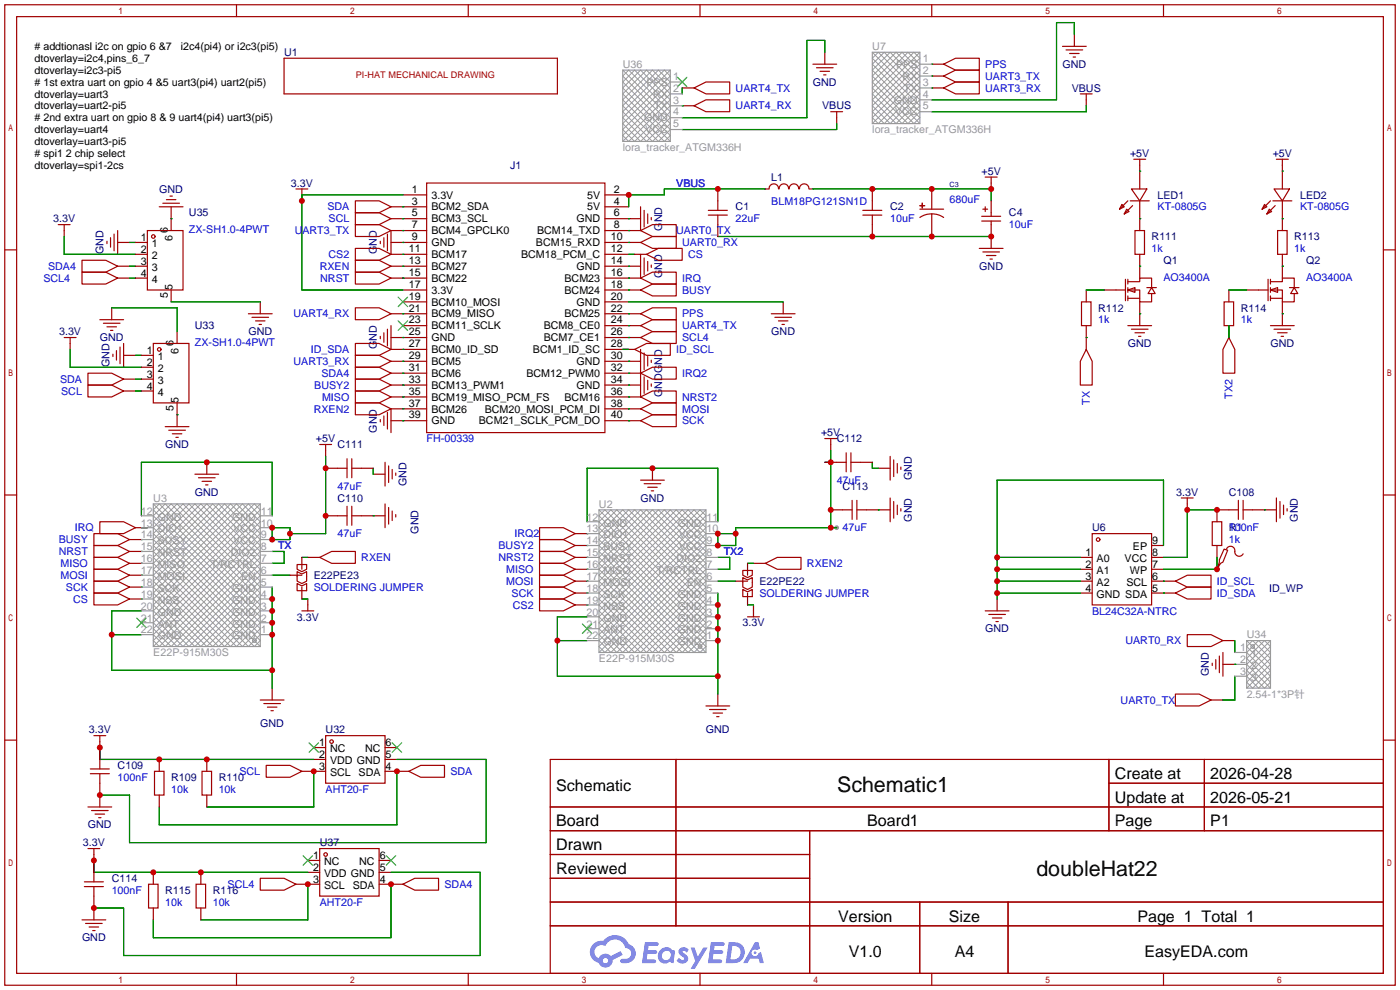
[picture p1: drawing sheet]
<svg xmlns="http://www.w3.org/2000/svg" width="299mm" height="212mm" viewBox="0 0 299 212" stroke-linecap="round" stroke-linejoin="round" font-family="sans-serif">
<circle cx="178.8" cy="112.8" r=".51" fill="#999"/>
<g fill="none" stroke="#a10000" stroke-width=".25">
<path d="M1 1h297.2v209.6h-297.2zM3.6 3.6h292.1v204.4h-292.1zM50.5 1v2.6M100.1 1v2.6M149.6 1v2.6M199.1 1v2.6M248.7 1v2.6M1 53.4h2.6M295.7 53.4h2.5M1 105.8h2.6M295.7 105.8h2.5M1 158.2h2.6"/>
<path d="M295.7 158.2h2.5M117.6 162.3h178.1v45.7h-178.1zM117.6 172.5h178.1M117.6 177.5h178.1M144.5 162.3v35.6M173 177.5v30.5M237 162.3v15.2M237 167.4h58.7M257.4 162.3v15.2M117.6 182.6h55.4M117.6 192.8h178.1M117.6 187.7h55.4"/>
<path d="M117.6 197.9h178.1M196.6 192.8v15.2M215.4 192.8v15.2M50.5 208v2.6M100.1 208v2.6M149.6 208v2.6M199.1 208v2.6M248.7 208v2.6"/>
</g>
<g fill="#5487ff">
<path d="M145.3 202.7a1.3 1.3 0 0 1 1.9 .3l-.4 .6a.54 .54 0 0 0-.9-.2l.1 .2a1.34 1.34 0 0 1 .9 1.8 1.47 1.47 0 0 1-2.3-.1l.5-.6 .8 .5a.31 .31 0 0 0 .4-.3 .31 .31 0 0 0-.3-.4 1.12 1.12 0 0 1-.7-1.8z"/>
<path d="M147.6 202.5h.9l.6 2 1.2-2h.9l-2.7 4.6h-.9l1-1.7z"/>
<path d="M137.8 201.4h1.7a1.31 1.31 0 0 1 1.2 .2 .4 .4 0 0 1-.3 .5l-1.8 .1-.1 .9h1.6a.4 .4 0 0 1 .4 .4 .4 .4 0 0 1-.5 .4h-1.6l-.2 1.2h1.4a.46 .46 0 0 1 .5 0 .46 .46 0 0 1 .1 .5l-.4 .2h-2.6z"/>
<path d="M151.9 201.4h1.7a1.32 1.32 0 0 1 1.2 .2 .39 .39 0 0 1-.3 .5l-1.8 .1-.1 .9h1.6a.4 .4 0 0 1 .4 .4 .4 .4 0 0 1-.4 .4h-1.7l-.2 1.2h1.4a.46 .46 0 0 1 .5 0 .46 .46 0 0 1 .1 .5l-.4 .2h-2.6z"/>
<path d="M161.3 201.4h.8l.3 1.3-.6 .4a.75 .75 0 0 0-1.1 .3 .75 .75 0 0 0 .5 1 .75 .75 0 0 0 .9-.7l.5-.2 .6 2.3h-.8l-.3-.9h-1.8l-.5 .9h-1z"/>
<path d="M155.7 201.4l-.6 4.4h1.5a2.27 2.27 0 0 0 2.6-2.2 2.27 2.27 0 0 0-2.7-2.2zM156.5 202.1a1.5 1.5 0 0 1 1.8 1.6 1.5 1.5 0 0 1-1.9 1.4h-.3z"/>
<path d="M141.2 203a1.6 1.6 0 0 0-.3 2.3 1.6 1.6 0 0 0 2.3 .2l.7 .3 .3-2.4-.1-.3-.5-.1a1.58 1.58 0 0 0-2.4 0zM141.8 203.5a.98 .98 0 0 1 1.6 .4 .98 .98 0 0 1-1.1 1.3 .94 .94 0 0 1-.9-.7 .94 .94 0 0 1 .4-1z"/>
<path d="M126.8 201.8a2.37 2.37 0 0 0 1.1 4 1.54 1.54 0 0 0 1.8 1 1.54 1.54 0 0 0 1.2-1.6l2.2-1.1-.5-.8-2 1a1.57 1.57 0 0 0-2.7 .5 1.5 1.5 0 0 1-.7-2.1 1.5 1.5 0 0 1 2.2-.5 2.23 2.23 0 0 1 2.3-1.4 2.23 2.23 0 0 1 2 1.8 1.16 1.16 0 0 1 1.2 1.1 1.16 1.16 0 0 1-1.1 1.2h-.7a.47 .47 0 0 0-.5 .4 .47 .47 0 0 0 .4 .5 2.17 2.17 0 0 0 2.5-.9 2.17 2.17 0 0 0-.3-2.7l-.8-.4a3.2 3.2 0 0 0-5.5-.7l-1.1 .1zM128.8 205.3a.6 .6 0 0 1 1.2 0 .6 .6 0 0 1-1.2 0z"/>
<circle cx="161.4" cy="203.6" r=".28"/>
</g>
<g fill="none" stroke="#a10000" stroke-width=".25">
<path d="M60.7 12.4h58.4v7.7h-58.4zM145.8 18.8h2.5M148.3 18.8l2.6-1.3h5.1v2.6h-5.1zM173.7 13.7h5.1M174.5 14.5h3.6M175.3 15.2h2M176 16h.5M176.3 11.2v2.5M199.1 18.8h2.6M199.1 16.3h2.6M199.1 13.7h2.6M201.7 18.8l2.5-1.3h5.1v2.6h-5.1z"/>
<path d="M201.7 16.3l2.5-1.3h5.1v2.5h-5.1zM201.7 13.7l2.5-1.3h5.1v2.6h-5.1zM227.1 9.9h5.1M227.8 10.7h3.6M228.6 11.4h2M229.4 12.2h.5M229.6 7.4v2.5M91.2 39.1h38.1v53.4h-38.1zM145.8 22.6h2.5M148.3 22.6l2.6-1.3h5.1v2.6h-5.1zM177.5 23.9h2.6M178.8 23.9v2.5"/>
<path d="M210.6 37.8h2.5M211.8 37.8v2.6M230.9 20.1h2.5M232.2 20.1v2.5M242.3 34h2.6M243.6 34v6.4M272.8 34h2.5M274.1 34v6.4M12.4 48h2.6M13.7 48v2.5M17.5 55.6h5.1l2.5 1.3-2.5 1.3h-5.1zM17.5 58.2h5.1l2.5 1.2-2.5 1.3h-5.1z"/>
<path d="M22.9 51.6v.5M23.6 50.8v2M24.4 50v3.6M25.1 51.8h2.6M25.1 56.9h2.6M25.1 59.4h2.6M25.1 49.3v5.1M29 51.8h2.5M29 54.4h2.5M29 56.9h2.5M29 59.4h2.5M31.5 49.3h7.6v12.7h-7.6z"/>
<path d="M34 44.2h5.1M34.8 43.4h3.6M35.6 42.7h2M36.3 41.9h.5M36.6 44.2v5.1M63.2 40.4h2.6M64.5 40.4v2.5M75.9 48h5.1l2.6 1.3-2.6 1.2h-5.1zM75.9 42.9h5.1l2.6 1.3-2.6 1.3h-5.1zM75.9 45.5h5.1l2.6 1.2-2.6 1.3h-5.1zM75.9 58.2h5.1l2.6 1.2-2.6 1.3h-5.1zM75.9 53.1h5.1l2.6 1.3-2.6 1.2h-5.1z"/>
<path d="M75.9 55.6h5.1l2.6 1.3-2.6 1.3h-5.1zM81.3 51.6v.5M82 50.8v2M82.8 50v3.6M83.6 51.8h7.6M83.6 54.4h7.6M83.6 56.9h7.6M83.6 59.4h7.6M83.6 44.2h7.6M83.6 46.7h7.6M83.6 49.3h7.6M83.6 49.3v5.1"/>
<path d="M86.1 41.7h5.1M129.3 41.7h5.1M129.3 51.8h7.6M129.3 54.4h5.1M129.3 56.9h7.6M129.3 59.4h7.6M129.3 44.2h5.1M129.3 46.7h7.6M129.3 49.3h7.6M135.6 54.4h2.6M136.9 51.8l2.5-1.3h5.1v2.6h-5.1zM136.9 49.3l2.5-1.3h5.1v2.5h-5.1z"/>
<path d="M136.9 59.4l2.5-1.2h5.1v2.5h-5.1zM136.9 44.2v5.1M136.9 54.4v5M137.7 45v3.5M137.7 55.1v3.6M138.2 54.4l2.5-1.3h5.1v2.5h-5.1zM138.4 45.7v2.1M138.4 55.9v2M139.2 46.5v.5M139.2 56.6v.6M151.4 46h4M151.4 45h4"/>
<path d="M153.4 40.4v4.6M153.4 46v4.5M166.4 40.4a1.01 1.01 0 0 0-1-1.1 1.01 1.01 0 0 0-1 1.1h-.8M166.5 40.4a1.01 1.01 0 0 1 1-1.1 1.01 1.01 0 0 1 1 1.1M168.7 40.4a1.01 1.01 0 0 1 1-1.1 1.01 1.01 0 0 1 1 1.1M170.9 40.4a1.01 1.01 0 0 1 1-1.1 1.01 1.01 0 0 1 1 1.1M173 40.4h.7M184.4 46h4.1M184.4 45h4.1M186.4 40.4v4.6M186.4 46v4.5M196.6 43.9l1 .1z"/>
<path d="M196.6 44.7h5.1M197.1 43.4v1zM199.1 45.7l-1 .1-1.5 .7M199.1 45.7l1.6 .3 1 .5M199.1 40.4v4.3M199.1 45.7v4.8M209.3 53.1h5.1M209.8 46.2h4.1M209.8 47.2h4.1M210.1 53.8h3.5M210.1 44.7h1M210.6 44.2v1"/>
<path d="M210.8 54.6h2.1M211.6 55.4h.5M211.8 42.9v3.3M211.8 47.2v5.9M239.8 43.7l.5 .5-1 .5zM240.5 59.7v4.6M240.8 44.7l.5 .5-1 .5zM241 42.9l-1.7 1.8M241 59.7v1M241.6 42.9h4M241.8 40.4h3.3l-1.5 2.5zM242.1 43.9l-1.8 1.8"/>
<path d="M242.6 49.3h2v5.1h-2zM243.6 42.9v6.4M243.6 54.4v5M270.3 43.7l.5 .5-1.1 .5zM271 59.7v4.6M271.3 44.7l.5 .5-1 .5zM271.5 42.9l-1.8 1.8M271.5 59.7v1M272 42.9h4.1M272.3 40.4h3.3l-1.5 2.5zM272.5 43.9l-1.7 1.8M273 49.3h2.1v5.1h-2.1z"/>
<path d="M274.1 42.9v6.4M274.1 54.4v5M13.7 72.1h2.6M15 72.1v2.6M18.8 79.8h5.1l2.5 1.2-2.5 1.3h-5.1zM21.3 68.3h5.1M22.1 69.1h3.6M22.9 69.8h2M23.6 70.6h.5M23.9 65.8v2.5M24.1 75.7v.5M24.9 74.9v2.1"/>
<path d="M25.7 74.2v3.5M26.4 75.9h2.6M26.4 73.4v5.1M30.2 75.9h2.6M30.2 78.5h2.6M32.8 73.4h7.6v12.7h-7.6zM36.6 62v2.5M37.8 70.9v2.5M53.1 67.1h5.1M53.8 67.8h3.6M54.6 68.6h2M55.4 69.3h.5"/>
<path d="M55.6 64.5v2.6M75.9 73.4h5.1l2.6 1.3-2.6 1.2h-5.1zM75.9 75.9h5.1l2.6 1.3-2.6 1.3h-5.1zM75.9 65.8h5.1l2.6 1.3-2.6 1.2h-5.1zM75.9 78.5h5.1l2.6 1.3-2.6 1.2h-5.1zM81.3 71.9v.5M82 71.1v2.1M82.8 70.4v3.5M83.6 67.1h7.6M83.6 72.1h7.6M83.6 74.7h7.6M83.6 77.2h7.6"/>
<path d="M83.6 79.8h7.6M83.6 69.6v5.1M86.1 62h5.1M86.1 64.5h5.1M86.1 69.6h5.1M129.3 62h7.6M129.3 64.5h5.1M129.3 67.1h7.6M129.3 69.6h7.6M129.3 72.1h7.6M129.3 74.7h6.3M129.3 77.2h7.6"/>
<path d="M129.3 79.8h7.6M135.6 74.7l2.6-1.3h5.1v2.5h-5.1zM136.9 69.6l2.5-1.3h5.1v2.6h-5.1zM136.9 79.8l2.5-1.3h5.1v2.5h-5.1zM136.9 67.1l2.5-1.3h5.1v2.5h-5.1zM136.9 72.1l2.5-1.2h5.1v2.5h-5.1zM136.9 62l2.5-1.3h5.1v2.5h-5.1zM136.9 74.7v10.1M137.7 75.4v3.6M138.4 76.2v2M139.2 77v.5M164.8 67.1h5.1"/>
<path d="M165.6 67.8h3.6M166.4 68.6h2M167.1 69.3h.5M167.4 64.5v2.6M231.1 64.5h2.1v5.1h-2.1zM232.2 74.7l1.2 2.5v5.1h-2.5v-5.1zM232.2 62v2.5M232.2 69.6v5.1M236 62h4.5M241 62l1.6-.5v1zM241 60.2h2.6v-.8h2.5v2.1M241 62h2.6v2.5h2.5v-1.8"/>
<path d="M241 69.6h5.1M241 63.8h2.6M241 61.5v1M241 63.2v1.1M241.8 70.4h3.6M242.6 71.1h2M243.3 71.9h.5M243.6 64.5v5.1M245.1 61.5h2M246.1 61.5l.8 1.2h-1.5zM261.6 64.5h2.1v5.1h-2.1zM262.6 72.1l1.3 2.6v5.1h-2.5v-5.1z"/>
<path d="M262.6 62v2.5M262.6 69.6v2.5M266.4 62h4.6M271.5 62l1.5-.5v1zM271.5 60.2h2.6v-.8h2.5v2.1M271.5 62h2.6v2.5h2.5v-1.8M271.5 69.6h5.1M271.5 63.8h2.6M271.5 61.5v1M271.5 63.2v1.1M272.3 70.4h3.5M273 71.1h2.1"/>
<path d="M273.8 71.9h.5M274.1 64.5v5.1M275.6 61.5h2M276.6 61.5l.8 1.2h-1.6zM18.8 82.3h5.1l2.5 1.3-2.5 1.2h-5.1zM26.4 81h2.6M26.4 83.6h2.6M30.2 81h2.6M30.2 83.6h2.6M35.3 91.2h5.1M36.1 91.9h3.5M36.8 92.7h2.1"/>
<path d="M37.6 93.5h.5M37.8 86.1v5.1M44.2 98.8v2.5M68.3 95h2.6M69.6 95v2.5M74.2 98v4.1M75.2 98v4.1M75.9 83.6h5.1l2.6 1.2-2.6 1.3h-5.1zM75.9 81h5.1l2.6 1.3-2.6 1.3h-5.1zM75.9 86.1h5.1l2.6 1.3-2.6 1.2h-5.1zM81.3 89.7v.5M82 88.9v2"/>
<path d="M82.3 98.8v5.1M82.8 88.1v3.6M83.1 99.6v3.5M83.6 82.3h7.6M83.6 84.8h7.6M83.6 87.4h7.6M83.6 89.9h7.6M83.6 87.4v5.1M129.3 82.3h7.6M129.3 84.8h7.6M129.3 87.4h7.6M129.3 89.9h7.6"/>
<path d="M136.9 87.4l2.5-1.3h5.1v2.5h-5.1zM136.9 89.9l2.5-1.3h5.1v2.6h-5.1zM136.9 84.8l2.5-1.2h5.1v2.5h-5.1zM137.7 80.5v3.6M138.4 81.3v2M139.2 82v.5M176.3 93.7h2.5M176.3 98.8h4.5M177.5 93.7v2.6M180.8 96.8v4M181.9 98.8h4.5M181.9 96.8v4"/>
<path d="M190.2 97.5v5.1M191 98.3v3.6M191.8 99.1v2M192.5 99.8v.5M20.1 114h5l2.6 1.3-2.6 1.3h-5zM20.1 116.6h5l2.6 1.3-2.6 1.2h-5zM20.1 119.1h5l2.6 1.3-2.6 1.3h-5zM21.3 111.5h5.1l2.6 1.3-2.6 1.2h-5.1zM27.7 115.3h2.5M27.7 117.9h2.5M29 112.8h2.5M41.7 101.3h5"/>
<path d="M42.4 102.1h3.6M43.2 102.9h2M43.9 103.6h.5M65.8 119.1h2.5M68.3 119.1l2.6-1.2h5v2.5h-5zM69.6 100.1h4.6M69.6 110.2h4.6M74.2 108.2v4.1M75.2 100.1h4.6M75.2 110.2h7.1M75.2 108.2v4.1M79.8 101.3h2.5"/>
<path d="M82.3 107.7v5.1M83.1 108.5v3.5M83.8 100.3v2.1M83.8 109.2v2.1M84.6 101.1v.5M84.6 110v.5M115.3 112.8h5.1l2.5 1.2-2.5 1.3h-5.1zM115.3 115.3h5.1l2.5 1.3-2.5 1.3h-5.1zM115.3 117.9h5.1l2.5 1.2-2.5 1.3h-5.1zM122.9 114h2.6M122.9 116.6h2.6M122.9 119.1h2.6"/>
<path d="M136.9 102.6h5.1M137.7 103.4h3.5M138.4 104.1h2.1M139.2 104.9h.5M139.4 100.1v2.5M177.5 109h4.6M182.1 106.9v4.1M183.1 109h7.1M183.1 106.9v4.1M187.7 100.1h2.5M190.2 106.4v5.1M191 107.2v3.5"/>
<path d="M191.8 107.9v2.1M192.5 108.7v.5M230.9 119.1h2.5M233.4 114h12.7v15.3h-12.7zM246.1 116.6h2.6M246.1 119.1h2.6M252.5 106.4h2.5M253.7 106.4v2.6M259.1 111.5h2v5.1h-2zM260.1 116.6v2.5M261.6 117.3l.8 .3-1 2.5-.5 .3-.8 1.3 .5-1.6v-.5zM262.1 117.3a.93 .93 0 0 1 1.2-.5 .93 .93 0 0 1 .6 1.1 .94 .94 0 0 0 .7 1 .94 .94 0 0 0 1.1-.5"/>
<path d="M264.7 109h-4.6v2.5M264.7 106.9v4.1M265.7 109h7.1M265.7 106.9v4.1M272.8 106.4v5.1M273.6 107.2v3.5M274.3 107.9v2.1M275.1 108.7v.5M20.1 121.7h5l2.6 1.2-2.6 1.3h-5zM20.1 126.7h5l2.6 1.3-2.6 1.3h-5zM20.1 124.2h5l2.6 1.3-2.6 1.2h-5zM27.7 120.4h2.5"/>
<path d="M27.7 122.9h2.5M27.7 128h2.5M27.7 125.5h2.5M63.5 122.2l1 .5 1-.5v2l-1 .5-1-.5zM63.5 124.7l1 .5 1-.5v1.5h-2zM63.5 120.6h2v1.1l-1 .5-1-.5zM64.5 130.6h2.6M65.8 128v2.6M115.3 120.4h5.1l2.5 1.3-2.5 1.2h-5.1zM115.3 122.9h5.1l2.5 1.3-2.5 1.3h-5.1zM115.3 128h5.1l2.5 1.3-2.5 1.3h-5.1zM115.3 125.5h5.1l2.5 1.2-2.5 1.3h-5.1z"/>
<path d="M122.9 121.7h2.6M122.9 124.2h2.6M122.9 129.3h2.6M122.9 126.7h2.6M158.7 123.4l1.1 .6 1-.6v2.1l-1 .5-1.1-.5zM158.7 126l1.1 .5 1-.5v1.5h-2.1zM158.7 121.9h2.1v1l-1 .5-1.1-.5zM159.8 131.8h2.5M161 120.4h2.6M161 129.3v2.5M163.6 120.4l2.5-1.3h5.1v2.6h-5.1zM210.6 130.6h5"/>
<path d="M211.3 131.3h3.6M212.1 132.1h2M212.9 132.8h.5M213.1 128v2.6M230.9 121.7h2.5M230.9 124.2h2.5M230.9 126.7h2.5M246.1 121.7h2.6M246.1 124.2h5.1M246.1 126.7h5.1M251.2 126.7l2.5-1.2h5.1v2.5h-5.1zM251.2 124.2l2.5-1.3h5.1v2.6h-5.1z"/>
<path d="M253.7 135.6h5.1l2.6 1.3-2.6 1.3h-5.1zM260.1 121.4v.3M261.4 139.4v5.1M261.4 136.9h2.5M20.1 157.2h2.5M21.3 157.2v7.1M55.6 149.6h5.1M56.4 150.4h3.5M57.1 151.1h2.1M57.9 151.9h.5M58.2 147.1v2.5M67.1 159.8h2.5"/>
<path d="M69.6 157.2h12.7v10.2h-12.7zM82.3 159.8h2.5M150.9 150.9h5.1M151.6 151.6h3.6M152.4 152.4h2M153.2 153.2h.5M153.4 148.3v2.6M251.2 148.3h5.1l2.5 1.3-2.5 1.3h-5.1zM258.8 149.6h2.6M259.1 141.7v.5M259.8 141v2M260.6 140.2v3.6"/>
<path d="M261.4 142h2.5M18.8 172.5h5.1M19.3 164.3h4.1M19.3 165.4h4.1M19.6 173.2h3.5M20.3 174h2.1M21.1 174.8h.5M21.3 165.4v7.1M33 164.8h2.1v5.1h-2.1zM34 162.3v2.5M34 169.9v2.6M43.2 164.8h2v5.1h-2z"/>
<path d="M44.2 162.3v2.5M44.2 169.9v2.6M56.9 163.6h5.1l2.5 1.2-2.5 1.3h-5.1zM64.5 164.8h5.1M67.1 162.3h2.5M82.3 162.3h2.5M82.3 164.8h5.1M87.4 164.8l2.5-1.2h5.1v2.5h-5.1zM17.5 196.6h5.1M18 188.5h4.1M18 189.5h4.1M18.3 197.4h3.5"/>
<path d="M18.8 181.4h2.5M19 198.1h2.1M19.8 198.9h.5M20.1 181.4v7.1M20.1 189.5v7.1M31.7 189h2.1v5.1h-2.1zM32.8 186.4v2.6M32.8 194.1v2.5M41.9 189h2v5.1h-2zM42.9 186.4v2.6M42.9 194.1v2.5M55.6 187.7h5.1l2.5 1.3-2.5 1.2h-5.1z"/>
<path d="M63.2 189h5.1M65.8 183.9h2.5M65.8 186.4h2.5M68.3 181.4h12.7v10.1h-12.7zM81 183.9h2.6M81 186.4h2.6M81 189h5.1M86.1 189l2.5-1.3h5.1v2.5h-5.1z"/>
<circle cx="32.8" cy="50.5" r=".38"/>
<circle cx="34" cy="74.7" r=".38"/>
<circle cx="234.7" cy="115.3" r=".38"/>
<circle cx="70.9" cy="158.5" r=".38"/>
<circle cx="69.6" cy="182.6" r=".38"/>
</g>
<g fill="none" stroke="#3c3" stroke-width=".25">
<path d="M144.8 16.5l2 2M146.8 16.5l-2 2M85.1 63.5l2 2M85.1 68.6l2 2M87.1 63.5l-2 2M87.1 68.6l-2 2M29.2 132.1l2 2M31.2 132.1l-2 2M124.5 133.4l2 2M126.5 133.4l-2 2M66 158.8l2.1 2M68.1 158.8l-2.1 2"/>
<path d="M83.8 158.8l2.1 2M85.9 158.8l-2.1 2M64.8 182.9l2 2M66.8 182.9l-2 2M82.5 182.9l2.1 2M84.6 182.9l-2.1 2"/>
</g>
<g fill="none" stroke="#008700" stroke-width=".25">
<path d="M145.8 18.8v1.3M176.3 11.2v-2.6h-3.8v16.5h-26.7M199.1 18.8h.1M199.1 16.3h.1M199.1 13.7h.1M229.6 7.4v-2.6h-3.8v16.5h-26.7M145.8 22.6h.1M178.8 26.4v1.3h-33M232.2 22.6v1.3h-33.1M243.6 36.6h.1M274.1 36.6h.1M13.7 50.5v3.9h15.3"/>
<path d="M27.7 51.8h1.3M27.7 56.9h1.3M27.7 59.4h1.3M36.6 46.7h.1M86.1 51.8h.1M86.1 49.3h.1M86.1 44.2h.1M86.1 46.7h.1M86.1 54.4h.1M86.1 59.4h.1M86.1 56.9h.1M86.1 41.7h-21.6v20.3h21.6"/>
<path d="M134.4 46.7h.1M134.4 56.9h.1M134.4 51.8h.1M134.4 49.3h.1M134.4 59.4h.1M134.4 54.4h1.2M153.4 50.5h58.4M163.6 40.4h-21.6v1.3h-7.6v2.5M173.7 40.4h38.1v2.5M243.6 46.7h.1M243.6 56.9h.1M274.1 46.7h.1"/>
<path d="M274.1 56.9h.1M15 74.7v3.8h15.2M23.9 65.8h13.9v5.1M29 75.9h1.2M36.6 64.5h19M86.1 72.1h.1M86.1 74.7h.1M86.1 77.2h.1M86.1 67.1h.1M86.1 79.8h.1M133.1 74.7h1.3M134.4 77.2h.1"/>
<path d="M134.4 69.6h.1M134.4 72.1h.1M134.4 62h.1M134.4 79.8h.1M134.4 67.1h.1M134.4 64.5h33M232.2 72.1h.1M232.2 62h3.8M243.6 67.1h.1M262.6 62h3.8M262.6 69.6v2.5M274.1 67.1h.1"/>
<path d="M29 81h1.2M29 83.6h1.2M37.8 88.6h.1M69.6 97.5v16.5h-7.6M86.1 89.9h.1M86.1 84.8h.1M86.1 87.4h.1M86.1 82.3h.1M134.4 82.3h.1M134.4 87.4h.1M134.4 89.9h.1M134.4 84.8h.1"/>
<path d="M176.3 98.8h1.2M177.5 96.3v16.5M186.4 98.8v1.3h1.3M30.2 115.3h.1M30.2 117.9h.1M30.2 112.8h1.3M30.2 110.2v-11.4h28v11.4M58.2 117.9h2.5v2.5h-2.5M58.2 112.8h3.8v2.5h-3.8zM64.5 119.1h1.3M79.8 110.2h.1M79.8 100.1v1.2"/>
<path d="M125.5 114h.1M125.5 116.6h.1M125.5 119.1h.1M125.5 111.5v-11.4h27.9v11.4M153.4 119.1h2.6v2.6h-2.6M178.8 112.8h-21.6v3.8h-3.8v-2.6h3.8M187.7 109h.1M213.1 119.1h17.8M248.7 116.6v-14h-35.6v25.4M260.1 119.1v2.6h-11.4M260.1 109h-6.4v10.1h-5M270.3 109h.1"/>
<path d="M23.9 135.6h6.3M30.2 120.4h.1M30.2 122.9h.1M30.2 128h.1M30.2 125.5h.1M30.2 130.6h-6.3v12.7h34.3M58.2 122.9h3.8M58.2 125.5v21.6M64.5 128h1.3M119.1 136.9h6.4M125.5 124.2h.1M125.5 129.3h.1"/>
<path d="M125.5 126.7h.1M125.5 121.7h.1M125.5 131.8h-6.4v12.7h34.3M153.4 124.2h3.8M153.4 126.7v21.6M159.8 120.4h1.2M159.8 129.3h1.2M213.1 124.2h17.8M213.1 121.7h17.8M213.1 126.7h17.8M248.7 124.2h.1M248.7 126.7h.1"/>
<path d="M263.9 136.9v2.5M21.3 159.8v2.5h45.8M263.9 142h.1M263.9 144.5v5.1h-2.5M67.1 164.8v7.7h-22.9M84.8 162.3h19.1v17.8h-76.2v-10.2h-6.4M84.8 164.8v11.5h-50.8v-3.8M20.1 183.9v2.5h45.7M65.8 189v7.6h-22.9M83.6 186.4h19v17.8h-76.2v-10.1h-6.3M83.6 189v11.4h-50.8v-3.8"/>
</g>
<path d="M64.5 119.1v2.6M62 122.9h2.5M64.5 125.5v2.5M157.2 124.2h2.6M159.8 120.4v2.5M159.8 126.7v2.6" fill="none" stroke="#870000" stroke-width=".25"/>
<g fill="none" stroke="#999" stroke-width=".21">
<path d="M133.1 17.5l2.5-2.5 7.7 7.6-7.7 7.6-2.5-2.5 10.2-10.2-2.6-2.5-7.6 7.6 7.6 7.6 2.6-2.5zM133.1 15l10.2 10.1-5.1 5.1-5.1-5.1 10.2-10.1M134.4 15l8.9 8.9-6.4 6.3-3.8-3.8 10.2-10.1-1.3-1.3-8.9 8.9 6.3 6.3 3.9-3.8-10.2-10.1zM136.9 15l6.4 6.3-8.9 8.9-1.3-1.2 10.2-10.2-3.9-3.8-6.3 6.3 8.9 8.9 1.3-1.2-10.2-10.2zM186.4 15l10.2 10.1-1.3 1.3-8.9-8.9 6.4-6.3 3.8 3.8-10.2 10.1 1.3 1.3 8.9-8.9-6.4-6.3zM186.4 11.2l10.2 10.1-5.1 5.1-5.1-5.1 10.2-10.1M187.7 11.2l-1.3 1.2 10.2 10.2-3.8 3.8-6.4-6.3 8.9-8.9 1.3 1.2-10.2 10.2 3.8 3.8 6.4-6.3zM189 11.2l-2.6 2.5 10.2 10.2-2.5 2.5-7.7-7.6 7.7-7.6 2.5 2.5-10.2 10.2 2.6 2.5 7.6-7.6zM133.1 30.2l10.2-10.1-5.1-5.1-5.1 5.1 10.2 10.1M186.4 26.4l10.2-10.1-5.1-5.1-5.1 5.1 10.2 10.1M32.8 109l1.2-1.3 21.6 21.6-8.9 8.9-13.9-14 16.5-16.5 6.3 6.3-22.8 22.9 1.2 1.3 21.6-21.6-8.9-8.9-13.9 14 16.5 16.5 6.3-6.4zM32.8 114l6.3-6.3 16.5 16.5-13.9 14-8.9-8.9 21.6-21.6 1.2 1.3-22.8 22.8 6.3 6.4 16.5-16.5-13.9-14-8.9 8.9 21.6 21.6 1.2-1.3z"/>
<path d="M32.8 107.7l22.8 22.9-7.6 7.6-15.2-15.3 15.2-15.2 7.6 7.6-22.8 22.9M35.3 107.7l20.3 20.3-10.1 10.2-12.7-12.7 17.7-17.8 5.1 5.1-22.8 22.8 2.5 2.6 20.3-20.3-10.1-10.2-12.7 12.7 17.7 17.8 5.1-5.1-22.8-22.9zM36.6 107.7l19 19-11.4 11.5-11.4-11.5 19-19 3.8 3.8-22.8 22.9 3.8 3.8 19-19.1-11.4-11.4-11.4 11.4 19 19.1 3.8-3.8-22.8-22.9zM37.8 107.7l17.8 17.8-12.7 12.7-10.1-10.2 20.3-20.3 2.5 2.5-22.8 22.9 5 5.1 17.8-17.8-12.7-12.7-10.1 10.2 20.3 20.3 2.5-2.6-22.8-22.8zM55.6 107.7l-22.8 22.9 7.6 7.6 15.2-15.3-15.2-15.2-7.6 7.6 22.8 22.9M128 109l22.9 22.8-7.6 7.6-15.3-15.2 15.3-15.2 7.6 7.6-22.9 22.8M129.3 109l-1.3 1.2 22.9 22.9-6.4 6.3-16.5-16.5 14-13.9 8.9 8.9-21.6 21.5-1.3-1.2 22.9-22.9-6.4-6.3-16.5 16.5 14 13.9 8.9-8.8zM130.6 109l-2.6 2.5 22.9 22.9-5.1 5-17.8-17.7 12.7-12.7 10.2 10.1-20.3 20.3-2.6-2.5 22.9-22.9-5.1-5-17.8 17.7 12.7 12.7 10.2-10.1zM131.8 109l19.1 19-11.5 11.4-11.4-11.4 19.1-19 3.8 3.8-22.9 22.8 3.8 3.8 19.1-19-11.5-11.4-11.4 11.4 19.1 19 3.8-3.8-22.9-22.8zM133.1 109l-5.1 5 22.9 22.9-2.6 2.5-20.3-20.3 10.2-10.1 12.7 12.7-17.8 17.7-5.1-5 22.9-22.9-2.6-2.5-20.3 20.3 10.2 10.1 12.7-12.7zM134.4 109l-6.4 6.3 22.9 22.9-1.3 1.2-21.6-21.5 8.9-8.9 14 13.9-16.5 16.5-6.4-6.3 22.9-22.9-1.3-1.2-21.6 21.6 8.9 8.8 14-13.9zM150.9 109l-22.9 22.8 7.6 7.6 15.3-15.2-15.3-15.2-7.6 7.6 22.9 22.8"/>
<path d="M54.5 136.6l.2 .1M54.7 137.1l-.2 .1M149.8 137.8l.1 .2M149.9 138.3l-.1 .2M266.4 136.9l5.1 5.1-5.1 5.1M267.7 136.9l-1.3 1.3 5.1 5.1-3.8 3.8-1.3-1.3 5.1-5.1zM267.9 137.8l.2 .2M268.1 138.3l-.2 .2M269 136.9l2.5 2.5-5.1 5.1 2.6 2.6 2.5-2.6-5.1-5.1zM271.5 136.9l-5.1 5.1 5.1 5.1M266.4 140.7l3.9-3.8 1.2 1.3-5.1 5.1 3.9 3.8 1.2-1.3z"/>
</g>
<g fill="none" stroke="#999" stroke-width=".25">
<path d="M133.1 15h10.2v15.2h-10.2zM143.3 17.5h2.5M186.4 11.2h10.2v15.2h-10.2zM196.6 13.7h2.5M196.6 16.3h2.5M196.6 18.8h2.5M143.3 20.1h2.5M143.3 22.6h2.5M143.3 25.1h2.5M143.3 27.7h2.5M196.6 21.3h2.5M196.6 23.9h2.5"/>
<path d="M30.2 117.9h2.6M30.2 115.3h2.6M30.2 112.8h2.6M30.2 110.2h2.6M32.8 107.7h22.8v30.5h-22.8zM55.6 117.9h2.6M55.6 115.3h2.6M55.6 112.8h2.6M55.6 110.2h2.6M125.5 119.1h2.5M125.5 116.6h2.5M125.5 114h2.5"/>
<path d="M125.5 111.5h2.5M128 109h22.9v30.4h-22.9zM150.9 119.1h2.5M150.9 116.6h2.5M150.9 114h2.5M150.9 111.5h2.5M30.2 135.6h2.6M30.2 133.1h2.6M30.2 130.6h2.6M30.2 128h2.6M30.2 125.5h2.6M30.2 122.9h2.6"/>
<path d="M30.2 120.4h2.6M55.6 135.6h2.6M55.6 133.1h2.6M55.6 130.6h2.6M55.6 128h2.6M55.6 125.5h2.6M55.6 122.9h2.6M55.6 120.4h2.6M125.5 136.9h2.5M125.5 134.4h2.5M125.5 131.8h2.5M125.5 129.3h2.5"/>
<path d="M125.5 126.7h2.5M125.5 124.2h2.5M125.5 121.7h2.5M150.9 136.9h2.5M150.9 134.4h2.5M150.9 131.8h2.5M150.9 129.3h2.5M150.9 126.7h2.5M150.9 124.2h2.5M150.9 121.7h2.5M263.9 139.4h2.5M266.4 136.9h5.1v10.2h-5.1z"/>
<path d="M263.9 142h2.5M263.9 144.5h2.5"/>
<circle cx="54.4" cy="136.9" r=".38"/>
<circle cx="149.6" cy="138.2" r=".38"/>
<circle cx="267.7" cy="138.2" r=".38"/>
</g>
<g fill="#c00">
<circle cx="153.4" cy="144.5" r=".63"/>
<circle cx="119.1" cy="136.9" r=".63"/>
<circle cx="153.4" cy="136.9" r=".63"/>
<circle cx="153.4" cy="134.4" r=".63"/>
<circle cx="153.4" cy="131.8" r=".63"/>
<circle cx="153.4" cy="129.3" r=".63"/>
<circle cx="139.4" cy="100.1" r=".63"/>
<circle cx="157.2" cy="114" r=".63"/>
<circle cx="177.5" cy="112.8" r=".63"/>
<circle cx="177.5" cy="109" r=".63"/>
<circle cx="177.5" cy="98.8" r=".63"/>
<circle cx="153.4" cy="114" r=".63"/>
<circle cx="153.4" cy="116.6" r=".63"/>
<circle cx="58.2" cy="143.3" r=".63"/>
<circle cx="23.9" cy="135.6" r=".63"/>
<circle cx="58.2" cy="135.6" r=".63"/>
<circle cx="58.2" cy="133.1" r=".63"/>
<circle cx="58.2" cy="130.6" r=".63"/>
<circle cx="58.2" cy="128" r=".63"/>
<circle cx="44.2" cy="98.8" r=".63"/>
<circle cx="62" cy="114" r=".63"/>
<circle cx="69.6" cy="110.2" r=".63"/>
<circle cx="69.6" cy="100.1" r=".63"/>
<circle cx="58.2" cy="115.3" r=".63"/>
<circle cx="58.2" cy="112.8" r=".63"/>
<circle cx="134.4" cy="41.7" r=".63"/>
<circle cx="153.4" cy="40.4" r=".63"/>
<circle cx="64.5" cy="42.9" r=".63"/>
<circle cx="213.1" cy="121.7" r=".63"/>
<circle cx="213.1" cy="119.1" r=".63"/>
<circle cx="213.1" cy="124.2" r=".63"/>
<circle cx="213.1" cy="126.7" r=".63"/>
<circle cx="260.1" cy="109" r=".63"/>
<circle cx="253.7" cy="109" r=".63"/>
<circle cx="260.1" cy="121.7" r=".63"/>
<circle cx="199.1" cy="50.5" r=".63"/>
<circle cx="211.8" cy="50.5" r=".63"/>
<circle cx="186.4" cy="50.5" r=".63"/>
<circle cx="186.4" cy="40.4" r=".63"/>
<circle cx="199.1" cy="40.4" r=".63"/>
<circle cx="211.8" cy="40.4" r=".63"/>
<circle cx="21.3" cy="159.8" r=".63"/>
<circle cx="34" cy="162.3" r=".63"/>
<circle cx="44.2" cy="162.3" r=".63"/>
<circle cx="21.3" cy="169.9" r=".63"/>
<circle cx="84.8" cy="164.8" r=".63"/>
<circle cx="67.1" cy="164.8" r=".63"/>
<circle cx="20.1" cy="183.9" r=".63"/>
<circle cx="32.8" cy="186.4" r=".63"/>
<circle cx="42.9" cy="186.4" r=".63"/>
<circle cx="20.1" cy="194.1" r=".63"/>
<circle cx="83.6" cy="189" r=".63"/>
<circle cx="65.8" cy="189" r=".63"/>
</g>
<g font-size="4.6">
<text x="178.9" y="169.3">Schematic1</text>
<text x="221.5" y="187.1">doubleHat22</text>
</g>
<g font-size="3.4">
<text x="238.3" y="166.5">Create at</text>
<text x="258.7" y="166.5">2026-04-28</text>
<text x="118.9" y="169">Schematic</text>
<text x="238.3" y="171.6">Update at</text>
<text x="258.7" y="171.6">2026-05-21</text>
<text x="118.9" y="176.6">Board</text>
<text x="185.3" y="176.6">Board1</text>
<text x="238.3" y="176.6">Page</text>
<text x="258.7" y="176.6">P1</text>
<text x="118.9" y="181.7">Drawn</text>
<text x="118.9" y="186.8">Reviewed</text>
<text x="179.1" y="197">Version</text>
<text x="202.8" y="197">Size</text>
<text x="243.1" y="197">Page 1 Total 1</text>
<text x="181.4" y="204.6">V1.0</text>
<text x="204" y="204.6">A4</text>
<text x="244.6" y="204.6">EasyEDA.com</text>
</g>
<g font-size="2.3">
<text x="7.4" y="10.7"># addtionasl i2c on gpio 6 &amp;7</text>
<text x="38.6" y="10.7">i2c4(pi4) or i2c3(pi5)</text>
<text x="7.4" y="13.2">dtoverlay=i2c4,pins_6_7</text>
<text x="7.4" y="15.8">dtoverlay=i2c3-pi5</text>
<text x="7.4" y="18.3"># 1st extra uart on gpio 4 &amp;5 uart3(pi4) uart2(pi5)</text>
<text x="7.4" y="20.9">dtoverlay=uart3</text>
<text x="7.4" y="23.4">dtoverlay=uart2-pi5</text>
<text x="7.4" y="25.9"># 2nd extra uart on gpio 8 &amp; 9 uart4(pi4) uart3(pi5)</text>
<text x="7.4" y="28.5">dtoverlay=uart4</text>
<text x="7.4" y="31">dtoverlay=uart3-pi5</text>
<text x="7.4" y="33.6"># spi1 2 chip select</text>
<text x="7.4" y="36.1">dtoverlay=spi1-2cs</text>
<text x="88" y="41.2">1</text>
<text x="131.2" y="41.2">2</text>
<text x="88" y="43.7">3</text>
<text x="88" y="46.3">5</text>
<text x="92.2" y="42.4">3.3V</text>
<text x="92.2" y="45">BCM2_SDA</text>
<text x="92.2" y="47.5">BCM3_SCL</text>
<text x="123.2" y="47.5">GND</text>
<text x="125.5" y="42.4">5V</text>
<text x="125.5" y="45">5V</text>
<text x="131.2" y="43.7">4</text>
<text x="131.2" y="46.3">6</text>
<text x="30.1" y="51.6">1</text>
<text x="32.4" y="52.8">1</text>
<text x="35.8" y="49.8" transform="rotate(-90 35.8 49.8)">6</text>
<text x="36.9" y="51.5" transform="rotate(-90 36.9 51.5)">6</text>
<text x="87.4" y="53.9">11</text>
<text x="88" y="48.8">7</text>
<text x="88" y="51.3">9</text>
<text x="92.2" y="50.1">BCM4_GPCLK0</text>
<text x="92.2" y="52.6">GND</text>
<text x="114.5" y="52.6">BCM15_RXD</text>
<text x="114.8" y="50.1">BCM14_TXD</text>
<text x="130.6" y="51.3">10</text>
<text x="130.6" y="53.9">12</text>
<text x="131.2" y="48.8">8</text>
<text x="30.1" y="59.2">4</text>
<text x="30.1" y="56.6">3</text>
<text x="30.1" y="54.1">2</text>
<text x="32.4" y="57.9">3</text>
<text x="32.4" y="55.4">2</text>
<text x="87.4" y="56.4">13</text>
<text x="87.4" y="59">15</text>
<text x="92.2" y="55.1">BCM17</text>
<text x="92.2" y="57.7">BCM27</text>
<text x="111.4" y="55.1">BCM18_PCM_C</text>
<text x="123.2" y="57.7">GND</text>
<text x="130.6" y="56.4">14</text>
<text x="130.6" y="59">16</text>
<text x="32.4" y="60.5">4</text>
<text x="35.8" y="63.7" transform="rotate(-90 35.8 63.7)">5</text>
<text x="36.9" y="62" transform="rotate(-90 36.9 62)">5</text>
<text x="87.4" y="61.5">17</text>
<text x="87.4" y="64">19</text>
<text x="92.2" y="60.2">BCM22</text>
<text x="92.2" y="62.8">3.3V</text>
<text x="92.2" y="65.3">BCM10_MOSI</text>
<text x="120.6" y="60.2">BCM23</text>
<text x="120.6" y="62.8">BCM24</text>
<text x="123.2" y="65.3">GND</text>
<text x="130.6" y="61.5">18</text>
<text x="130.6" y="64">20</text>
<text x="87.4" y="66.6">21</text>
<text x="87.4" y="69.1">23</text>
<text x="87.4" y="71.7">25</text>
<text x="92.2" y="67.8">BCM9_MISO</text>
<text x="92.2" y="70.4">BCM11_SCLK</text>
<text x="116.2" y="70.4">BCM8_CE0</text>
<text x="120.6" y="67.8">BCM25</text>
<text x="130.6" y="66.6">22</text>
<text x="130.6" y="69.1">24</text>
<text x="130.6" y="71.7">26</text>
<text x="31.4" y="75.7">1</text>
<text x="33.7" y="77">1</text>
<text x="37.1" y="73.9" transform="rotate(-90 37.1 73.9)">6</text>
<text x="38.1" y="75.7" transform="rotate(-90 38.1 75.7)">6</text>
<text x="87.4" y="74.2">27</text>
<text x="87.4" y="76.7">29</text>
<text x="92.2" y="72.9">GND</text>
<text x="92.2" y="75.5">BCM0_ID_SD</text>
<text x="113.9" y="75.5">BCM1_ID_SC</text>
<text x="116.2" y="72.9">BCM7_CE1</text>
<text x="130.6" y="74.2">28</text>
<text x="130.6" y="76.7">30</text>
<text x="31.4" y="83.3">4</text>
<text x="31.4" y="80.8">3</text>
<text x="31.4" y="78.2">2</text>
<text x="33.7" y="82">3</text>
<text x="33.7" y="79.5">2</text>
<text x="87.4" y="79.3">31</text>
<text x="87.4" y="81.8">33</text>
<text x="92.2" y="78">BCM5</text>
<text x="92.2" y="80.5">BCM6</text>
<text x="92.2" y="83.1">BCM13_PWM1</text>
<text x="112.5" y="80.5">BCM12_PWM0</text>
<text x="123.2" y="78">GND</text>
<text x="123.2" y="83.1">GND</text>
<text x="130.6" y="79.3">32</text>
<text x="130.6" y="81.8">34</text>
<text x="33.7" y="84.6">4</text>
<text x="37.1" y="87.9" transform="rotate(-90 37.1 87.9)">5</text>
<text x="38.1" y="86.1" transform="rotate(-90 38.1 86.1)">5</text>
<text x="87.4" y="84.4">35</text>
<text x="87.4" y="86.9">37</text>
<text x="87.4" y="89.4">39</text>
<text x="92.2" y="85.6">BCM19_MISO_PCM_FS</text>
<text x="92.2" y="88.2">BCM26</text>
<text x="103.6" y="88.2">BCM20_MOSI_PCM_DI</text>
<text x="120.6" y="85.6">BCM16</text>
<text x="130.6" y="84.4">36</text>
<text x="130.6" y="86.9">38</text>
<text x="130.6" y="89.4">40</text>
<text x="92.2" y="90.7">GND</text>
<text x="102.3" y="90.7">BCM21_SCLK_PCM_DO</text>
<text x="232" y="118.9">1</text>
<text x="242.1" y="117.6">EP</text>
<text x="246.3" y="118.9">8</text>
<text x="246.3" y="116.3">9</text>
<text x="232" y="121.4">2</text>
<text x="232" y="124">3</text>
<text x="234.4" y="120.1">A0</text>
<text x="234.4" y="122.7">A1</text>
<text x="234.4" y="125.2">A2</text>
<text x="240.4" y="120.1">VCC</text>
<text x="240.7" y="125.2">SCL</text>
<text x="241.5" y="122.7">WP</text>
<text x="246.3" y="124">6</text>
<text x="246.3" y="121.4">7</text>
<text x="232" y="126.5">4</text>
<text x="234.4" y="127.8">GND SDA</text>
<text x="246.3" y="126.5">5</text>
<text x="68.2" y="159.5">1</text>
<text x="70.5" y="160.8">NC</text>
<text x="78.1" y="160.8">NC</text>
<text x="82.4" y="159.5">6</text>
<text x="68.2" y="162.1">2</text>
<text x="68.2" y="164.6">3</text>
<text x="70.5" y="163.3">VDD GND</text>
<text x="70.5" y="165.9">SCL</text>
<text x="76.7" y="165.9">SDA</text>
<text x="82.4" y="164.6">4</text>
<text x="82.4" y="162.1">5</text>
<text x="66.9" y="183.6">1</text>
<text x="69.3" y="184.9">NC</text>
<text x="76.8" y="184.9">NC</text>
<text x="81.2" y="183.6">6</text>
<text x="66.9" y="186.2">2</text>
<text x="66.9" y="188.7">3</text>
<text x="69.3" y="187.5">VDD GND</text>
<text x="69.3" y="190">SCL</text>
<text x="75.4" y="190">SDA</text>
<text x="81.2" y="188.7">4</text>
<text x="81.2" y="186.2">5</text>
</g>
<g font-size="2.3" fill="#000080">
<text x="60.7" y="12">U1</text>
<text x="227.1" y="14.5">GND</text>
<text x="173.7" y="18.3">GND</text>
<text x="175.7" y="23.4">VBUS</text>
<text x="229" y="19.6">VBUS</text>
<text x="241.5" y="33.6">+5V</text>
<text x="272" y="33.6">+5V</text>
<text x="34" y="41.2">GND</text>
<text x="62.2" y="39.9">3.3V</text>
<text x="109" y="36.1">J1</text>
<text x="164.8" y="38.6">L1</text>
<text x="209.8" y="37.4">+5V</text>
<text x="11.4" y="47.5">3.3V</text>
<text x="40.4" y="46.3">U35</text>
<text x="157.2" y="45">C1</text>
<text x="190.2" y="45">C2</text>
<text x="215.6" y="46.3">C4</text>
<text x="247.4" y="42.4">LED1</text>
<text x="277.9" y="42.4">LED2</text>
<text x="141.5" y="49.3" transform="rotate(-90 141.5 49.3)">GND</text>
<text x="246.1" y="51.3">R111</text>
<text x="276.6" y="51.3">R113</text>
<text x="22.1" y="54.4" transform="rotate(-90 22.1 54.4)">GND</text>
<text x="80.5" y="54.4" transform="rotate(-90 80.5 54.4)">GND</text>
<text x="141.5" y="59.4" transform="rotate(-90 141.5 59.4)">GND</text>
<text x="209.3" y="57.7">GND</text>
<text x="248.7" y="56.4">Q1</text>
<text x="279.1" y="56.4">Q2</text>
<text x="12.6" y="71.7">3.3V</text>
<text x="41.7" y="70.4">U33</text>
<text x="53.1" y="71.7">GND</text>
<text x="164.8" y="71.7">GND</text>
<text x="234.7" y="66.6">R112</text>
<text x="265.2" y="66.6">R114</text>
<text x="21.3" y="72.9">GND</text>
<text x="80.5" y="74.7" transform="rotate(-90 80.5 74.7)">GND</text>
<text x="241" y="74.2">GND</text>
<text x="271.5" y="74.2">GND</text>
<text x="23.4" y="78.5" transform="rotate(-90 23.4 78.5)">GND</text>
<text x="141.5" y="84.8" transform="rotate(-90 141.5 84.8)">GNDGND</text>
<text x="35.3" y="95.8">GND</text>
<text x="67.5" y="94.5">+5V</text>
<text x="72.1" y="95.8">C111</text>
<text x="80.5" y="92.5" transform="rotate(-90 80.5 92.5)">GND</text>
<text x="175.5" y="93.2">+5V</text>
<text x="178.8" y="94.5">C112</text>
<text x="41.7" y="105.9">GND</text>
<text x="72.1" y="107.2">C110</text>
<text x="86.9" y="103.9" transform="rotate(-90 86.9 103.9)">GND</text>
<text x="136.9" y="107.2">GND</text>
<text x="180.1" y="104.7">C113</text>
<text x="194.8" y="102.6" transform="rotate(-90 194.8 102.6)">GND</text>
<text x="251.4" y="105.9">3.3V</text>
<text x="262.6" y="105.9">C108</text>
<text x="194.8" y="111.5" transform="rotate(-90 194.8 111.5)">GND</text>
<text x="233.4" y="113.6">U6</text>
<text x="262.6" y="113.6">R1</text>
<text x="277.4" y="111.5" transform="rotate(-90 277.4 111.5)">GND</text>
<text x="89.4" y="114" transform="rotate(-90 89.4 114)">GND</text>
<text x="67.1" y="123.7">E22PE23</text>
<text x="162.3" y="125">E22PE22</text>
<text x="271.3" y="126.5">ID_WP</text>
<text x="63.4" y="132.6">3.3V</text>
<text x="158.7" y="133.9">3.3V</text>
<text x="210.6" y="135.2">GND</text>
<text x="258.3" y="144.5" transform="rotate(-90 258.3 144.5)">GND</text>
<text x="55.6" y="155.5">GND</text>
<text x="19" y="156.7">3.3V</text>
<text x="69.6" y="156.7">U32</text>
<text x="150.9" y="156.7">GND</text>
<text x="25.1" y="164.4">C109</text>
<text x="36.6" y="166.9">R109</text>
<text x="46.7" y="166.9">R110</text>
<text x="18.8" y="177.1">GND</text>
<text x="17.7" y="180.9">3.3V</text>
<text x="68.3" y="180.9">U37</text>
<text x="23.9" y="188.5">C114</text>
<text x="35.3" y="191">R115</text>
<text x="45.5" y="191">R116</text>
<text x="17.5" y="201.2">GND</text>
</g>
<g font-size="2.3" fill="#999">
<text x="186.4" y="10.7">U7</text>
<text x="133.1" y="14.5">U36</text>
<text x="143.9" y="17">1</text>
<text x="191.5" y="14.5">PPS</text>
<text x="192.9" y="17">RX</text>
<text x="197.2" y="13.2">1</text>
<text x="197.2" y="15.8">2</text>
<text x="138.2" y="18.3">PPS</text>
<text x="139.6" y="20.9">RX</text>
<text x="139.8" y="23.4">TX</text>
<text x="143.9" y="19.6">2</text>
<text x="143.9" y="22.1">3</text>
<text x="191" y="22.1">GND</text>
<text x="193.2" y="19.6">TX</text>
<text x="197.2" y="18.3">3</text>
<text x="197.2" y="20.9">4</text>
<text x="197.2" y="23.4">5</text>
<text x="137.7" y="25.9">GND</text>
<text x="137.9" y="28.5">VCC</text>
<text x="143.9" y="24.7">4</text>
<text x="143.9" y="27.2">5</text>
<text x="186.4" y="28.5">lora_tracker_ATGM336H</text>
<text x="191.3" y="24.7">VCC</text>
<text x="133.1" y="32.3">lora_tracker_ATGM336H</text>
<text x="32.8" y="107.2">U3</text>
<text x="30.1" y="110">12</text>
<text x="30.1" y="112.5">13</text>
<text x="33.7" y="111.3">GND</text>
<text x="33.7" y="113.8">DIO1</text>
<text x="49.6" y="111.3">GND</text>
<text x="49.9" y="113.8">VCC</text>
<text x="55.8" y="112.5">10</text>
<text x="55.8" y="110">11</text>
<text x="125.3" y="111.3">12</text>
<text x="125.3" y="113.8">13</text>
<text x="128" y="108.5">U2</text>
<text x="129" y="112.5">GND</text>
<text x="144.9" y="112.5">GND</text>
<text x="151" y="113.8">10</text>
<text x="151" y="111.3">11</text>
<text x="30.1" y="115.1">14</text>
<text x="30.1" y="117.6">15</text>
<text x="33.7" y="116.3">BUSY</text>
<text x="33.7" y="118.9">NRST</text>
<text x="49.3" y="118.9">DIO2</text>
<text x="49.9" y="116.3">VCC</text>
<text x="55.8" y="117.6">8</text>
<text x="55.8" y="115.1">9</text>
<text x="125.3" y="116.3">14</text>
<text x="125.3" y="118.9">15</text>
<text x="129" y="115.1">DIO1</text>
<text x="129" y="117.6">BUSY</text>
<text x="145.1" y="117.6">VCC</text>
<text x="145.1" y="115.1">VCC</text>
<text x="151" y="118.9">8</text>
<text x="151" y="116.3">9</text>
<text x="30.1" y="120.1">16</text>
<text x="30.1" y="122.7">17</text>
<text x="30.1" y="125.2">18</text>
<text x="33.7" y="121.4">MISO</text>
<text x="33.7" y="124">MOSI</text>
<text x="45" y="121.4">T/RCTRL</text>
<text x="51.5" y="124">EN</text>
<text x="55.8" y="125.2">5</text>
<text x="55.8" y="122.7">6</text>
<text x="55.8" y="120.1">7</text>
<text x="125.3" y="121.4">16</text>
<text x="125.3" y="124">17</text>
<text x="129" y="120.1">NRST</text>
<text x="129" y="122.7">MISO</text>
<text x="129" y="125.2">MOSI</text>
<text x="140.3" y="122.7">T/RCTRL</text>
<text x="144.6" y="120.1">DIO2</text>
<text x="146.8" y="125.2">EN</text>
<text x="151" y="124">6</text>
<text x="151" y="121.4">7</text>
<text x="30.1" y="127.8">19</text>
<text x="30.1" y="130.3">20</text>
<text x="33.7" y="126.5">SCK</text>
<text x="33.7" y="129">NSS</text>
<text x="33.7" y="131.6">GND</text>
<text x="49.6" y="131.6">GND</text>
<text x="49.6" y="129">GND</text>
<text x="49.6" y="126.5">GND</text>
<text x="55.8" y="130.3">3</text>
<text x="55.8" y="127.8">4</text>
<text x="125.3" y="126.5">18</text>
<text x="125.3" y="129">19</text>
<text x="125.3" y="131.6">20</text>
<text x="129" y="127.8">SCK</text>
<text x="129" y="130.3">NSS</text>
<text x="144.9" y="130.3">GND</text>
<text x="144.9" y="127.8">GND</text>
<text x="151" y="131.6">3</text>
<text x="151" y="129">4</text>
<text x="151" y="126.5">5</text>
<text x="30.1" y="132.8">21</text>
<text x="30.1" y="135.4">22</text>
<text x="33.7" y="134.1">ANT</text>
<text x="33.7" y="136.7">GND</text>
<text x="49.6" y="136.7">GND</text>
<text x="49.6" y="134.1">GND</text>
<text x="55.8" y="135.4">1</text>
<text x="55.8" y="132.8">2</text>
<text x="125.3" y="134.1">21</text>
<text x="125.3" y="136.7">22</text>
<text x="129" y="132.8">GND</text>
<text x="129" y="135.4">ANT</text>
<text x="129" y="137.9">GND</text>
<text x="144.9" y="137.9">GND</text>
<text x="144.9" y="135.4">GND</text>
<text x="144.9" y="132.8">GND</text>
<text x="151" y="136.7">1</text>
<text x="151" y="134.1">2</text>
<text x="266.4" y="136.4">U34</text>
<text x="32.8" y="140.2">E22P-915M30S</text>
<text x="128" y="141.5">E22P-915M30S</text>
<text x="265" y="139.2">1</text>
<text x="265" y="141.7">2</text>
<text x="267.4" y="140.5">1</text>
<text x="267.4" y="143">2</text>
<text x="265" y="144.3">3</text>
<text x="266.4" y="149.1">2.54-1*3P针</text>
<text x="267.4" y="145.5">3</text>
</g>
<g font-size="2.3" fill="#00f">
<text x="210.6" y="17">UART3_TX</text>
<text x="210.6" y="14.5">PPS</text>
<text x="157.2" y="23.4">UART4_RX</text>
<text x="157.2" y="19.6">UART4_TX</text>
<text x="210.6" y="19.6">UART3_RX</text>
<text x="144.5" y="39.9">VBUS</text>
<text x="70" y="45">SDA</text>
<text x="70.2" y="47.5">SCL</text>
<text x="157.2" y="47.5">22uF</text>
<text x="164.8" y="43.7">BLM18PG121SN1D</text>
<text x="190.2" y="47.5">10uF</text>
<text x="202.9" y="43.5">680uF</text>
<text x="247.4" y="45">KT-0805G</text>
<text x="277.9" y="45">KT-0805G</text>
<text x="40.4" y="49.8">ZX-SH1.0-4PWT</text>
<text x="63" y="50.1">UART3_TX</text>
<text x="144.5" y="50.1">UART0_TX</text>
<text x="145.8" y="52.6">UART0_RX</text>
<text x="215.6" y="48.8">10uF</text>
<text x="246.1" y="53.9">1k</text>
<text x="276.6" y="53.9">1k</text>
<text x="10.3" y="57.7">SDA4</text>
<text x="68.3" y="57.7">RXEN</text>
<text x="70.2" y="55.1">CS2</text>
<text x="147.1" y="55.1">CS</text>
<text x="248.7" y="60">AO3400A</text>
<text x="279.1" y="60">AO3400A</text>
<text x="9.3" y="60.2">SCL4</text>
<text x="68.4" y="60.2">NRST</text>
<text x="145.8" y="60.2">IRQ</text>
<text x="145.8" y="62.8">BUSY</text>
<text x="62.7" y="67.8">UART4_RX</text>
<text x="145.8" y="70.4">UART4_TX</text>
<text x="145.8" y="67.8">PPS</text>
<text x="234.7" y="69.1">1k</text>
<text x="265.2" y="69.1">1k</text>
<text x="41.7" y="73.9">ZX-SH1.0-4PWT</text>
<text x="66.4" y="75.5">ID_SDA</text>
<text x="144.5" y="75.5">ID_SCL</text>
<text x="145.8" y="72.9">SCL4</text>
<text x="12.8" y="81.8">SDA</text>
<text x="62.7" y="78">UART3_RX</text>
<text x="67.2" y="83.1">BUSY2</text>
<text x="68.7" y="80.5">SDA4</text>
<text x="145.8" y="80.5">IRQ2</text>
<text x="13.1" y="84.4">SCL</text>
<text x="67" y="88.2">RXEN2</text>
<text x="68.8" y="85.6">MISO</text>
<text x="145.8" y="88.2">MOSI</text>
<text x="145.8" y="85.6">NRST2</text>
<text x="232.9" y="86.5" transform="rotate(-90 232.9 86.5)">TX</text>
<text x="263.4" y="85.2" transform="rotate(-90 263.4 85.2)">TX2</text>
<text x="91.2" y="94.5">FH-00339</text>
<text x="145.8" y="90.7">SCK</text>
<text x="72.1" y="104.7">47uF</text>
<text x="178.8" y="103.4">47uF</text>
<text x="16" y="113.6">IRQ</text>
<text x="180.1" y="113.6">47uF</text>
<text x="262.6" y="113.6">100nF</text>
<text x="12.6" y="116.1">BUSY</text>
<text x="12.6" y="118.6">NRST</text>
<text x="59.4" y="117.4">TX</text>
<text x="72.1" y="114.8">47uF</text>
<text x="77.2" y="119.9">RXEN</text>
<text x="106.5" y="117.4">BUSY2</text>
<text x="106.5" y="119.9">NRST2</text>
<text x="110" y="114.8">IRQ2</text>
<text x="154.7" y="118.6">TX2</text>
<text x="262.6" y="116.1">1k</text>
<text x="13" y="121.2">MISO</text>
<text x="13" y="123.7">MOSI</text>
<text x="108.2" y="122.5">MISO</text>
<text x="108.2" y="125">MOSI</text>
<text x="172.5" y="121.2">RXEN2</text>
<text x="260.1" y="125">ID_SCL</text>
<text x="14.1" y="126.3">SCK</text>
<text x="15.6" y="128.8">CS</text>
<text x="67.1" y="126.3">SOLDERING JUMPER</text>
<text x="109.3" y="127.5">SCK</text>
<text x="109.6" y="130.1">CS2</text>
<text x="162.3" y="127.5">SOLDERING JUMPER</text>
<text x="233.4" y="131.3">BL24C32A-NTRC</text>
<text x="260.1" y="127.5">ID_SDA</text>
<text x="240.5" y="137.7">UART0_RX</text>
<text x="239.5" y="150.4">UART0_TX</text>
<text x="25.1" y="166.9">100nF</text>
<text x="51.2" y="165.6">SCL</text>
<text x="96.3" y="165.6">SDA</text>
<text x="36.6" y="169.4">10k</text>
<text x="46.7" y="169.4">10k</text>
<text x="69.6" y="169.4">AHT20-F</text>
<text x="23.9" y="191">100nF</text>
<text x="48.6" y="189.8">SCL4</text>
<text x="95" y="189.8">SDA4</text>
<text x="35.3" y="193.6">10k</text>
<text x="45.5" y="193.6">10k</text>
<text x="68.3" y="193.6">AHT20-F</text>
</g>
<text font-size="2" fill="#a00000" x="76.1" y="16.7">PI-HAT MECHANICAL DRAWING</text>
<text font-size="1.5" fill="#000080" x="202.9" y="40.1">C3</text>
</svg>
